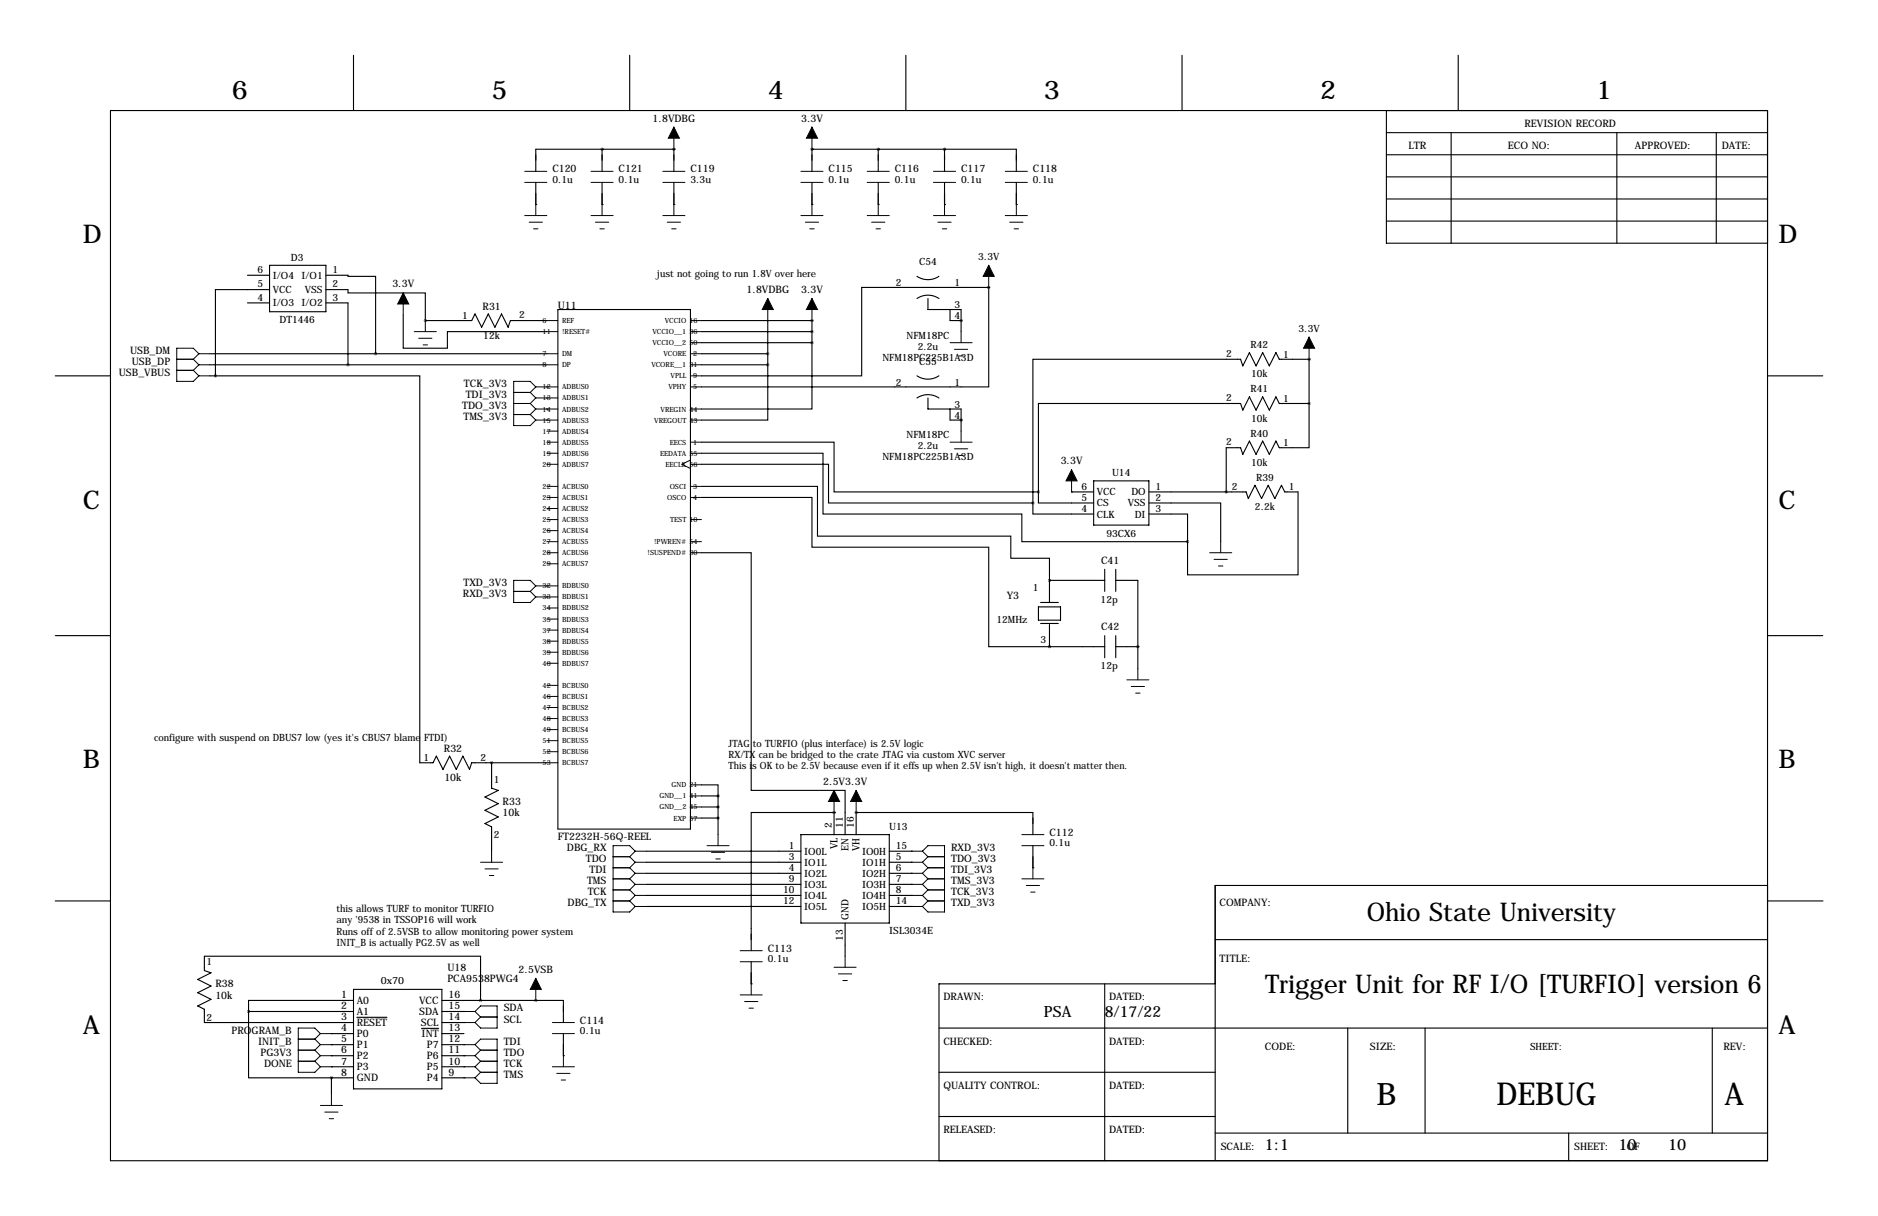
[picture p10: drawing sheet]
<svg xmlns="http://www.w3.org/2000/svg" width="432mm" height="279mm" viewBox="0 0 432 279" stroke-linecap="round" stroke-linejoin="round" font-family="sans-serif">
<g fill="none" stroke="#000" stroke-width=".25">
<path d="M81.3 12.7v12.7M144.8 12.7v12.7M208.3 12.7v12.7M271.8 12.7v12.7M335.3 12.7v12.7M25.4 25.4h381v241.3h-381zM138.4 34.3h.1M138.4 34.3v5.1M154.9 34.3h.1M154.9 34.3v5.1M154.9 34.3h-31.7v5.1M186.7 34.3h.1"/>
<path d="M186.7 34.3v5.1M186.7 34.3h47v5.1M201.9 34.3h.1M201.9 34.3v5.1M217.2 34.3h.1M217.2 34.3v5.1M318.8 30.5h87.6M318.8 35.6h87.6M318.8 25.4v30.5h87.6M333.7 30.5v25.4M371.8 30.5v25.4M394.6 30.5v25.4"/>
<path d="M123.2 47h.1M123.2 41.9v5.1M138.4 47h.1M138.4 41.9v5.1M154.9 47h.1M154.9 41.9v5.1M186.7 47h.1M186.7 41.9v5.1M201.9 47h.1M201.9 41.9v5.1M217.2 47h.1M217.2 41.9v5.1"/>
<path d="M233.7 47h.1M233.7 41.9v5.1M318.8 45.7h87.6M318.8 50.8h87.6M318.8 40.6h87.6M56.9 63.2h5.1M56.9 69.6h5.1M62 66.5h-12.5v19.9M62 61h12.9v10.6h-12.9zM74.9 63.2h5.1v.3h6.4v17.8M74.9 66.5h5.1v.8h17.8v6.4M74.9 69.6h5.1v14.2"/>
<path d="M92.7 72.4v7.6h10.2v-3.8h22.8M97.8 73.7h.1M97.8 73.7h10.7l.7-1.6 1.5 3.1 1.6-3.1 1.5 3.1 1.5-3.1 1.5 3.1 .5-1.5h8.4M128.3 71.1h30.4v119.4h-30.4zM161.3 73.7h25.4M161.3 76.2h25.4M161.3 78.7h25.4M176.5 73.7v10.1M186.7 73.7h.1M186.7 78.7v15.3h-25.4M186.7 73.7v5M210.8 63.5a4.5 4.5 0 0 0 5.1 0"/>
<path d="M210.8 68.6a4.5 4.5 0 0 1 5.1 0M213.4 68.6v2.5h7.6v5.1M218.4 71.1v2.6h2.6M221 73.7h.1M227.3 66h-29.2v20.4h-36.8M227.3 66v22.9h-66M227.3 66h.1M12.7 86.4h12.7M48.3 86.4h1.2M48.3 83.8h77.4M48.3 81.3h77.4M49.5 86.4h47v88.9h3.1l.7-1.6 1.6 3.1 1.5-3.1 1.5 3.1 1.5-3.1 1.5 3.1 .6-1.5h17.2"/>
<path d="M125.7 88.9h.1M125.7 91.4h.1M125.7 94h.1M125.7 96.5h.1M161.3 81.3h15.2M161.3 83.8h15.2M176.5 83.8v12.7h-15.2M210.8 86.3a4.5 4.5 0 0 0 5.1 0M210.8 91.5a4.5 4.5 0 0 1 5.1 0M213.4 91.4v2.6h7.6v5.1M218.4 94v2.5h2.6M221 96.5h.1"/>
<path d="M301 92.7h-6.9l-.7-1.5-1.6 3-1.5-3-1.5 3-1.5-3-1.5 3-.6-1.5h-46.4v20.3M301 82.5h-6.9l-.7-1.5-1.6 3.1-1.5-3.1-1.5 3.1-1.5-3.1-1.5 3.1-.6-1.6h-47.7v33.1M301 92.7v10.2h-6.9l-.7-1.6-1.6 3.1-1.5-3.1-1.5 3.1-1.5-3.1-1.5 3.1-.6-1.5h-3.3v10.1M301 82.5h.1M301 82.5v10.2M406.4 86.4h12.7M161.3 106.7h29.2v8.9h47M161.3 114.3h25.4v11.4h40.6v22.9h14M161.3 101.6h30.5v11.4h47M161.3 104.1h27.9v14h45.7v6.4h38.1M161.3 111.8h26.7v11.4h44.4v5.1h8.9v5M237.5 115.6v2.5h14"/>
<path d="M238.8 113v2.6h12.7M246.4 113h.1M246.4 113h5.1M251.5 110.5h12.7v10.2h-12.7zM264.2 115.6h16.5v8.9M264.2 118.1h8.8v6.4M264.2 113h22.3l.5 1.6 1.5-3.1 1.6 3.1 1.5-3.1 1.5 3.1 1.5-3.1 .8 1.5h3v19.1h-25.4v-7.6M125.7 134.6h.1M125.7 137.2h.1M161.3 127h11.4v54.6h21.6v10.2M238.8 139.4h5v3.1h-5zM239.3 138.4h4"/>
<path d="M241.3 133.3h.1M241.3 133.3v5.1M241.3 133.3h12.7M254 130.8v5.1M256.5 133.3h5.1v20.4M256.5 130.8v5.1M12.7 146h12.7M239.3 143.3h4M241.3 148.6h.1M241.3 143.5v5.1M241.3 148.6h12.7M254 146v5.1"/>
<path d="M256.5 146v5.1M256.5 148.6h5.1M261.6 148.6h.1M406.4 146h12.7M113 175.3v5.8l1.6 .5-3.1 1.5 3.1 1.6-3.1 1.5 3.1 1.5-3.1 1.5 1.5 .8v5.6M148.6 195.6h35.5M148.6 198.1h35.5M161.3 180.3h3.8v2.6M161.3 188h3.8M161.3 185.4h3.8M161.3 182.9h3.8M165.1 182.9v8.9"/>
<path d="M184.1 191.8h20.4v20.3h-20.4zM191.8 186.7h.1M191.8 186.7h-19.1v31.7M191.8 186.7v5.1M196.8 186.7h.1M196.8 186.7v5.1M196.8 186.7h40.7v5.1M204.5 195.6h5M204.5 198.1h5M209.5 195.6h.1M209.5 198.1h.1M237.5 199.4h.1"/>
<path d="M237.5 194.3v5.1M12.7 207h12.7M148.6 200.7h35.5M148.6 203.2h35.5M148.6 205.7h35.5M148.6 208.3h35.5M194.3 212.1v7.6M204.5 200.7h5M204.5 203.2h5M204.5 205.7h5M204.5 208.3h5M209.5 208.3h.1"/>
<path d="M209.5 200.7h.1M209.5 203.2h.1M209.5 205.7h.1M279.4 215.9h127M406.4 203.5h-127v63.2M406.5 207h12.7M57.1 232.4v15.2h19.1M57.1 232.4h24.2M76.2 237.5h.1M76.2 237.5h5.1M81.3 229.9h-24.2v2.5M81.3 227.3h20.3v22.9h-20.3z"/>
<path d="M82 233.7h7M96.9 236.3h4M101.6 229.9h27.9v5M101.6 232.4h5.1M101.6 234.9h5.1M101.6 237.5h5.1M106.7 232.4h.1M106.7 234.9h.1M110.5 229.9v-10.2h-63.5v3.3l1.5 .5-3 1.5 3 1.6-3 1.5 3 1.5-3 1.5 1.5 .8v3h34.3M123.2 229.9h.1M129.5 237.5v5.1M172.7 226.1h.1"/>
<path d="M172.7 221v5.1M215.9 236.2h190.5M254 226.1v40.6M279.4 226.1h-63.5v40.6M309.9 236.2v24.1M327.7 236.2v24.1M393.7 236.2v24.1M76.2 247.6h.1M76.2 240h.1M76.2 242.6h.1M76.2 245.1h.1M76.2 240h5.1"/>
<path d="M76.2 242.6h5.1M76.2 245.1h5.1M76.2 247.6h5.1M76.2 247.6v3.9M101.6 240h5.1M101.6 242.6h5.1M101.6 245.1h5.1M101.6 247.6h5.1M106.7 247.6h.1M106.7 245.1h.1M106.7 242.6h.1M106.7 240h.1"/>
<path d="M129.5 242.6h.1M215.9 246.4h63.5M215.9 256.5h63.5M279.4 260.3h127M360.7 260.3v6.4"/>
</g>
<g fill="none" stroke="#000" stroke-width=".23">
<path d="M120.6 39.4h5.1M135.9 39.4h5.1M152.4 39.4h5.1M154.9 29.2v5.1M184.1 39.4h5.1M186.7 29.2v5.1M199.4 39.4h5.1M214.6 39.4h5.1M231.1 39.4h5.1M120.6 41.9h5.1M120.6 49.5h5.1M121.7 51.1h3"/>
<path d="M122.7 52.6h1M123.2 47v2.5M135.9 41.9h5.1M135.9 49.5h5.1M136.9 51.1h3.1M137.9 52.6h1M138.4 47v2.5M152.4 41.9h5.1M152.4 49.5h5.1M153.4 51.1h3.1M154.4 52.6h1M154.9 47v2.5"/>
<path d="M184.1 41.9h5.1M184.1 49.5h5.1M185.2 51.1h3M186.2 52.6h1M186.7 47v2.5M199.4 41.9h5.1M199.4 49.5h5.1M200.4 51.1h3.1M201.4 52.6h1M201.9 47v2.5M214.6 41.9h5.1M214.6 49.5h5.1"/>
<path d="M215.6 51.1h3.1M216.7 52.6h1M217.2 47v2.5M231.1 41.9h5.1M231.1 49.5h5.1M232.2 51.1h3M233.2 52.6h1M233.7 47v2.5M92.7 67.3v5.1M95.2 76.2h5.1M96.3 77.7h3M97.3 79.2h1"/>
<path d="M97.8 73.7v2.5M125.7 76.2h2.6M125.7 73.7h2.6M158.7 76.2h2.6M158.7 73.7h2.6M158.7 78.7h2.6M176.5 68.6v5.1M186.7 68.6v5.1M218.4 78.7h5.1M221 76.2v2.5M227.3 61v5M301 77.5v5"/>
<path d="M40.6 85.1h3.8M40.6 82.5h3.8M44.4 85.1l1.3 1.3M44.4 82.5l1.3 1.3M45.7 81.3h2.6M45.7 83.8h2.6M45.7 86.4h2.6M45.7 81.3l-1.3-1.3h-3.8v7.6h3.8l1.3-1.2M45.7 81.3l-1.3 1.2M45.7 83.8l-1.3 1.3M118.1 90.2h3.8M118.1 92.7h3.8"/>
<path d="M118.1 95.2h3.8M121.9 90.2l1.3 1.2M121.9 92.7l1.3 1.3M121.9 95.2l1.3 1.3M123.2 88.9h5.1M123.2 91.4h5.1M123.2 94h5.1M123.2 96.5h5.1M123.2 88.9l-1.3 1.3M123.2 88.9l-1.3-1.3h-3.8v10.2h3.8l1.3-1.3M123.2 91.4l-1.3 1.3M123.2 94l-1.3 1.2"/>
<path d="M125.7 99.1h2.6M125.7 81.3h2.6M125.7 83.8h2.6M158.7 88.9h2.6M158.7 94h2.6M158.7 96.5h2.6M158.7 81.3h2.6M158.7 83.8h2.6M158.7 86.4h2.6M219.5 80.3h3M220.5 81.8h1M221 99.1v2.5"/>
<path d="M125.7 111.8h2.6M125.7 114.3h2.6M125.7 116.8h2.6M125.7 119.4h2.6M125.7 101.6h2.6M125.7 104.1h2.6M125.7 106.7h2.6M158.7 111.8h2.6M158.7 114.3h2.6M158.7 119.4h2.6M158.7 101.6h2.6M158.7 104.1h2.6"/>
<path d="M158.7 106.7h2.6M158.7 105.7l-1.9 1 1.9 .9M218.4 101.6h5.1M219.5 103.1h3M220.5 104.6h1M246.4 107.9v5.1M118.1 135.9h3.8M121.9 135.9l1.3 1.3M123.2 134.6h5.1M123.2 137.2h5.1M123.2 134.6l-1.3-1.3h-3.8v5.1h3.8l1.3-1.2M123.2 134.6l-1.3 1.3"/>
<path d="M125.7 124.5h2.6M125.7 127h2.6M125.7 121.9h2.6M125.7 129.5h2.6M125.7 139.7h2.6M158.7 124.5h2.6M158.7 127h2.6M278.1 127h5.1M279.1 128.5h3.1M280.2 130h1M280.7 124.5v2.5M125.7 157.5h2.6"/>
<path d="M125.7 142.2h2.6M125.7 144.8h2.6M125.7 147.3h2.6M125.7 149.9h2.6M125.7 152.4h2.6M259.1 156.2h5.1M260.1 157.7h3M261.1 159.3h1M261.6 153.7v2.5M125.7 160h2.6M125.7 162.6h2.6M125.7 165.1h2.6"/>
<path d="M125.7 167.6h2.6M125.7 170.2h2.6M125.7 172.7h2.6M125.7 175.3h2.6M110.5 198.1h5.1M111.5 199.6h3.1M113 195.6v2.5M141 196.8h3.8M141 199.4h3.8M144.8 196.8l1.2 1.3M144.8 199.4l1.2 1.3M146 195.6l-1.2-1.3h-3.8v15.2h3.8l1.2-1.2"/>
<path d="M146 195.6h2.6M146 198.1h2.6M146 198.1l-1.2 1.3M146 195.6l-1.2 1.2M158.7 188h2.6M158.7 180.3h2.6M158.7 182.9h2.6M158.7 185.4h2.6M162.6 194.3h5M163.6 195.8h3M164.6 197.4h1M165.1 191.8v2.5"/>
<path d="M191.8 181.6v5.1M196.8 181.6v5.1M209.5 195.6h2.6M209.5 198.1h2.6M212.1 195.6l1.3-1.3h3.8v15.2h-3.8l-1.3-1.2M212.1 195.6l1.3 1.2M212.1 198.1l1.3 1.3M213.4 196.8h3.8M213.4 199.4h3.8M213.4 196.8l-1.3 1.3M213.4 199.4l-1.3 1.3M234.9 191.8h5.1"/>
<path d="M234.9 194.3h5.1M237.5 199.4v2.5M112.5 201.2h1M141 207h3.8M141 201.9h3.8M141 204.5h3.8M144.8 204.5l1.2 1.2M144.8 201.9l1.2 1.3M144.8 207l1.2 1.3M146 208.3h2.6M146 200.7h2.6M146 200.7l-1.2 1.2"/>
<path d="M146 205.7h2.6M146 205.7l-1.2 1.3M146 203.2h2.6M146 203.2l-1.2 1.3M170.2 218.4h5.1M194.3 219.7v2.5M209.5 208.3h2.6M209.5 200.7h2.6M209.5 205.7h2.6M209.5 203.2h2.6M212.1 200.7l1.3 1.2M212.1 203.2l1.3 1.3"/>
<path d="M212.1 205.7l1.3 1.3M213.4 207h3.8M213.4 207l-1.3 1.3M213.4 201.9h3.8M213.4 204.5h3.8M213.4 201.9l-1.3 1.3M213.4 204.5l-1.3 1.2M234.9 201.9h5.1M236 203.5h3M237 205h1M68.6 238.8h3.8M72.4 238.8l1.3 1.2"/>
<path d="M73.7 237.5h2.5M73.7 237.5l-1.3-1.3h-3.8v10.2h3.8l1.3-1.3M73.7 237.5l-1.3 1.3M106.7 234.9h2.5M106.7 232.4h2.5M109.2 232.4l1.3-1.3h3.8v5.1h-3.8l-1.3-1.3M109.2 232.4l1.3 1.3M110.5 233.7l-1.3 1.2M110.5 233.7h3.8M123.2 224.8v5.1M127 234.9h5.1M127 237.5h5.1"/>
<path d="M170.2 221h5.1M170.2 228.6h5.1M171.2 230.1h3M172.2 231.6h1M172.7 226.1v2.5M191.8 222.2h5M192.8 223.8h3M193.8 225.3h1M68.6 241.3h3.8M68.6 243.8h3.8M72.4 241.3l1.3 1.3M72.4 243.8l1.3 1.3"/>
<path d="M73.7 254h5M73.7 240h2.5M73.7 240l-1.3 1.3M73.7 242.6h2.5M73.7 242.6l-1.3 1.2M73.7 245.1h2.5M74.7 255.5h3M75.7 257h1M76.2 251.5v2.5M106.7 240h2.5M106.7 242.6h2.5M106.7 245.1h2.5"/>
<path d="M106.7 247.6h2.5M109.2 240l1.3-1.2h3.8v10.1h-3.8l-1.3-1.3M109.2 245.1l1.3 1.3M109.2 242.6l1.3 1.2M109.2 240l1.3 1.3M110.5 241.3l-1.3 1.3M110.5 241.3h3.8M110.5 243.8h3.8M110.5 246.4h3.8M110.5 246.4l-1.3 1.2M110.5 243.8l-1.3 1.3M127 245.1h5.1"/>
<path d="M128 246.6h3.1M129 248.2h1M129.5 242.6v2.5"/>
</g>
<path d="M154.9 29.2l1.3 2.6h-2.5zM186.7 29.2l1.3 2.6h-2.6zM92.7 67.3l1.3 2.5h-2.6zM176.5 68.6l1.3 2.5h-2.5zM186.7 68.6l1.3 2.5h-2.6zM227.3 61l1.3 2.5h-2.5zM301 77.5l1.3 2.5h-2.6zM246.4 107.9l1.2 2.6h-2.5zM191.8 181.6l1.2 2.5h-2.5zM196.8 181.6l1.3 2.5h-2.5zM123.2 224.8l1.3 2.5h-2.6z" fill="#000" stroke="#000" stroke-width=".23"/>
<path d="M176.5 81.3a.05 .05 0 0 0 .1 0 .05 .05 0 0 0-.1 0zM176.5 83.8a.05 .05 0 0 0 .1 0 .05 .05 0 0 0-.1 0zM113 175.3a.05 .05 0 0 0 .1 0 .05 .05 0 0 0-.1 0zM273 124.5a.05 .05 0 0 0 .1 0 .05 .05 0 0 0-.1 0zM281.9 113a.05 .05 0 0 0 .1 0 .05 .05 0 0 0-.1 0zM238.7 113a.05 .05 0 0 0 .1 0 .05 .05 0 0 0-.1 0zM227.3 66a.05 .05 0 0 0 .1 0 .05 .05 0 0 0-.1 0zM49.5 86.4a.05 .05 0 0 0 .1 0 .05 .05 0 0 0-.1 0zM86.3 81.3a.05 .05 0 0 0 .1 0 .05 .05 0 0 0-.1 0zM57.1 232.4a.05 .05 0 0 0 .1 0 .05 .05 0 0 0-.1 0zM196.8 186.7a.05 .05 0 0 0 .1 0 .05 .05 0 0 0-.1 0zM217.1 34.3a.05 .05 0 0 0 .1 0 .05 .05 0 0 0-.1 0zM201.9 34.3a.05 .05 0 0 0 .1 0 .05 .05 0 0 0-.1 0zM154.9 34.3a.05 .05 0 0 0 .1 0 .05 .05 0 0 0-.1 0zM138.4 34.3a.05 .05 0 0 0 .1 0 .05 .05 0 0 0-.1 0zM191.7 186.7a.05 .05 0 0 0 .1 0 .05 .05 0 0 0-.1 0z" fill="#000" stroke="#000" stroke-width=".63"/>
<text font-size="7.3" x="344.1" y="254">DEBUG</text>
<g font-size="7.1">
<text x="316.5" y="254">B</text>
<text x="396.5" y="254">A</text>
</g>
<g font-size="5.9">
<text x="53.3" y="22.9">6</text>
<text x="113" y="22.9">5</text>
<text x="176.5" y="22.9">4</text>
<text x="240" y="22.9">3</text>
<text x="303.5" y="22.9">2</text>
<text x="367" y="22.9">1</text>
<text x="19" y="55.9">D</text>
<text x="408.9" y="55.9">D</text>
<text x="19" y="116.8">C</text>
<text x="408.9" y="116.8">C</text>
<text x="19" y="176.5">B</text>
<text x="408.9" y="176.5">B</text>
<text x="314.2" y="211.6">Ohio State University</text>
<text x="290.9" y="228.1">Trigger Unit for RF I/O [TURFIO] version 6</text>
<text x="19" y="237.5">A</text>
<text x="408.9" y="237.5">A</text>
</g>
<g font-size="3.6">
<text x="240" y="233.7">PSA</text>
<text x="254" y="233.7">8/17/22</text>
<text x="290.8" y="264.1">1:1</text>
<text x="372.1" y="264.1">10</text>
<text x="383.5" y="264.1">10</text>
</g>
<g font-size="2.4">
<text x="150.1" y="27.9">1.8VDBG</text>
<text x="184.2" y="27.9">3.3V</text>
<text x="350.5" y="29.2">REVISION RECORD</text>
<text x="323.8" y="34.3">LTR</text>
<text x="346.7" y="34.3">ECO NO:</text>
<text x="375.9" y="34.3">APPROVED:</text>
<text x="395.9" y="34.3">DATE:</text>
<text x="127" y="39.6">C120</text>
<text x="142.2" y="39.6">C121</text>
<text x="158.7" y="39.6">C119</text>
<text x="190.5" y="39.6">C115</text>
<text x="205.7" y="39.6">C116</text>
<text x="221" y="39.6">C117</text>
<text x="237.5" y="39.6">C118</text>
<text x="90.2" y="66">3.3V</text>
<text x="110.9" y="71.1">R31</text>
<text x="128.3" y="71">U11</text>
<text x="171.7" y="67.3">1.8VDBG</text>
<text x="184.2" y="67.3">3.3V</text>
<text x="29.9" y="81.3">USB_DM</text>
<text x="30.3" y="83.8">USB_DP</text>
<text x="27.3" y="86.4">USB_VBUS</text>
<text x="106.7" y="88.9">TCK_3V3</text>
<text x="106.3" y="94">TDO_3V3</text>
<text x="107.1" y="91.4">TDI_3V3</text>
<text x="106.6" y="96.5">TMS_3V3</text>
<text x="243.9" y="106.7">3.3V</text>
<text x="253.2" y="129.5">C41</text>
<text x="106.4" y="137.2">RXD_3V3</text>
<text x="106.6" y="134.6">TXD_3V3</text>
<text x="231.5" y="137.7">Y3</text>
<text x="253.2" y="144.8">C42</text>
<text x="102.1" y="172.7">R32</text>
<text x="102.2" y="179.5">10k</text>
<text x="115.6" y="184.9">R33</text>
<text x="189.3" y="180.3">2.5V3.3V</text>
<text x="115.6" y="187.6">10k</text>
<text x="128.3" y="193">FT2232H-56Q-REEL</text>
<text x="130.4" y="195.6">DBG_RX</text>
<text x="218.7" y="195.6">RXD_3V3</text>
<text x="241.3" y="192">C112</text>
<text x="134.7" y="198.1">TDO</text>
<text x="135" y="203.2">TMS</text>
<text x="135.5" y="200.7">TDI</text>
<text x="218.7" y="198.1">TDO_3V3</text>
<text x="218.7" y="200.7">TDI_3V3</text>
<text x="218.7" y="203.2">TMS_3V3</text>
<text x="130.5" y="208.3">DBG_TX</text>
<text x="135.1" y="205.7">TCK</text>
<text x="218.7" y="208.3">TXD_3V3</text>
<text x="218.7" y="205.7">TCK_3V3</text>
<text x="280.4" y="208.3">COMPANY:</text>
<text x="176.5" y="218.7">C113</text>
<text x="280.4" y="221">TITLE:</text>
<text x="49.5" y="226.8">R38</text>
<text x="102.9" y="223.1">U18</text>
<text x="102.9" y="225.6">PCA9538PWG4</text>
<text x="119.3" y="223.5">2.5VSB</text>
<text x="49.5" y="229.5">10k</text>
<text x="78.4" y="229.4">1</text>
<text x="78.4" y="231.9">2</text>
<text x="82" y="230.7">A0</text>
<text x="82" y="233.2">A1</text>
<text x="96.4" y="230.7">VCC</text>
<text x="96.4" y="233.2">SDA</text>
<text x="103.1" y="229.4">16</text>
<text x="103.1" y="231.9">15</text>
<text x="115.8" y="232.4">SDA</text>
<text x="216.9" y="229.9">DRAWN:</text>
<text x="255" y="229.9">DATED:</text>
<text x="53.2" y="237.5">PROGRAM_B</text>
<text x="78.4" y="234.4">3</text>
<text x="78.4" y="237">4</text>
<text x="78.4" y="239.5">5</text>
<text x="82" y="235.8">RESET</text>
<text x="82" y="238.3">P0</text>
<text x="96.8" y="235.8">SCL</text>
<text x="96.9" y="238.3">INT</text>
<text x="103.1" y="234.4">14</text>
<text x="103.1" y="237">13</text>
<text x="103.1" y="239.5">12</text>
<text x="115.8" y="234.9">SCL</text>
<text x="133.3" y="235.2">C114</text>
<text x="59.3" y="240">INIT_B</text>
<text x="59.9" y="242.6">PG3V3</text>
<text x="60.7" y="245.1">DONE</text>
<text x="78.4" y="242.1">6</text>
<text x="78.4" y="244.6">7</text>
<text x="82" y="240.9">P1</text>
<text x="82" y="243.4">P2</text>
<text x="82" y="245.9">P3</text>
<text x="98.1" y="240.9">P7</text>
<text x="98.1" y="243.4">P6</text>
<text x="98.1" y="245.9">P5</text>
<text x="103.1" y="242.1">11</text>
<text x="103.1" y="244.6">10</text>
<text x="115.8" y="245.1">TCK</text>
<text x="115.8" y="242.6">TDO</text>
<text x="115.8" y="240">TDI</text>
<text x="216.9" y="240">CHECKED:</text>
<text x="255" y="240">DATED:</text>
<text x="290.8" y="241.3">CODE:</text>
<text x="315" y="241.3">SIZE:</text>
<text x="396.2" y="241.3">REV:</text>
<text x="78.4" y="247.1">8</text>
<text x="82" y="248.5">GND</text>
<text x="98.1" y="248.5">P4</text>
<text x="103.1" y="247.1">9</text>
<text x="115.8" y="247.6">TMS</text>
<text x="216.9" y="250.2">QUALITY CONTROL:</text>
<text x="255" y="250.2">DATED:</text>
<text x="216.9" y="260.3">RELEASED:</text>
<text x="255" y="260.3">DATED:</text>
<text x="280.7" y="264.2">SCALE:</text>
<text x="361.9" y="264.2">SHEET:</text>
<text x="374" y="264.2">OF</text>
</g>
<g font-size="2.3">
<text x="127" y="42">0.1u</text>
<text x="142.2" y="42">0.1u</text>
<text x="158.7" y="42">3.3u</text>
<text x="190.5" y="42">0.1u</text>
<text x="205.7" y="42">0.1u</text>
<text x="221" y="42">0.1u</text>
<text x="237.5" y="42">0.1u</text>
<text x="66.9" y="59.9">D3</text>
<text x="224.9" y="59.7">3.3V</text>
<text x="59.2" y="62.7">6</text>
<text x="62.7" y="64.1">I/O4</text>
<text x="69.3" y="64.1">I/O1</text>
<text x="76.5" y="62.7">1</text>
<text x="151" y="63.6">just not going to run 1.8V over here</text>
<text x="206" y="65.8">2</text>
<text x="211.3" y="61">C54</text>
<text x="219.5" y="65.8">1</text>
<text x="59.2" y="66">5</text>
<text x="59.2" y="69.1">4</text>
<text x="62.7" y="67.4">VCC</text>
<text x="62.7" y="70.4">I/O3</text>
<text x="69.3" y="70.4">I/O2</text>
<text x="70.1" y="67.4">VSS</text>
<text x="76.5" y="66">2</text>
<text x="76.5" y="69.1">3</text>
<text x="219.5" y="70.9">3</text>
<text x="64.3" y="74.3">DT1446</text>
<text x="106.3" y="73.3">1</text>
<text x="111.1" y="77.8">12k</text>
<text x="119.4" y="73.2">2</text>
<text x="208.4" y="77.8">NFM18PC</text>
<text x="219.5" y="73.4">4</text>
<text x="298.6" y="76.2">3.3V</text>
<text x="202.9" y="82.9">NFM18PC225B1A3D</text>
<text x="211" y="80.4">2.2u</text>
<text x="211.3" y="83.8">C55</text>
<text x="281.9" y="82">2</text>
<text x="287.5" y="80">R42</text>
<text x="295" y="82.1">1</text>
<text x="206" y="88.6">2</text>
<text x="219.5" y="88.6">1</text>
<text x="287.7" y="86.7">10k</text>
<text x="219.5" y="93.7">3</text>
<text x="281.9" y="92.2">2</text>
<text x="287.5" y="90.2">R41</text>
<text x="295" y="92.3">1</text>
<text x="208.4" y="100.7">NFM18PC</text>
<text x="219.5" y="96.3">4</text>
<text x="287.5" y="100.3">R40</text>
<text x="287.7" y="96.9">10k</text>
<text x="202.9" y="105.8">NFM18PC225B1A3D</text>
<text x="211" y="103.2">2.2u</text>
<text x="281.9" y="102.4">2</text>
<text x="287.7" y="107">10k</text>
<text x="295" y="102.5">1</text>
<text x="248.7" y="112.5">6</text>
<text x="252.2" y="113.8">VCC</text>
<text x="255.7" y="109.5">U14</text>
<text x="260.1" y="113.8">DO</text>
<text x="265.7" y="112.5">1</text>
<text x="283.2" y="112.5">2</text>
<text x="288.8" y="110.5">R39</text>
<text x="296.3" y="112.6">1</text>
<text x="248.7" y="115.1">5</text>
<text x="248.7" y="117.6">4</text>
<text x="252.2" y="116.4">CS</text>
<text x="252.2" y="118.9">CLK</text>
<text x="259.3" y="116.4">VSS</text>
<text x="260.9" y="118.9">DI</text>
<text x="265.7" y="115.1">2</text>
<text x="265.7" y="117.6">3</text>
<text x="288.5" y="117.2">2.2k</text>
<text x="254.4" y="123.3">93CX6</text>
<text x="237.5" y="135.9">1</text>
<text x="229.1" y="143.1">12MHz</text>
<text x="253.1" y="138.5">12p</text>
<text x="239.3" y="147.7">3</text>
<text x="253.1" y="153.8">12p</text>
<text x="35.5" y="170.3">configure with suspend on DBUS7 low (yes it's CBUS7 blame FTDI)</text>
<text x="167.5" y="171.6">JTAG to TURFIO (plus interface) is 2.5V logic</text>
<text x="97.4" y="174.9">1</text>
<text x="110.5" y="174.8">2</text>
<text x="113.5" y="179.8">1</text>
<text x="167.5" y="174.1">RX/TX can be bridged to the crate JTAG via custom XVC server</text>
<text x="167.5" y="176.6">This is OK to be 2.5V because even if it effs up when 2.5V isn't high, it doesn't matter then.</text>
<text x="191.3" y="190.2" transform="rotate(-90 191.3 190.2)">2</text>
<text x="193.8" y="190.2" transform="rotate(-90 193.8 190.2)">11</text>
<text x="196.3" y="190.2" transform="rotate(-90 196.3 190.2)">16</text>
<text x="204.5" y="190.8">U13</text>
<text x="113.5" y="192.6">2</text>
<text x="181.4" y="195.1">1</text>
<text x="181.4" y="197.6">3</text>
<text x="184.9" y="196.4">IO0L</text>
<text x="192.6" y="195.1" transform="rotate(-90 192.6 195.1)">VL</text>
<text x="195.1" y="195.4" transform="rotate(-90 195.1 195.4)">EN</text>
<text x="197.7" y="195.5" transform="rotate(-90 197.7 195.5)">VH</text>
<text x="198.2" y="196.4">IO0H</text>
<text x="206" y="195.1">15</text>
<text x="206" y="197.6">5</text>
<text x="241.3" y="194.4">0.1u</text>
<text x="181.4" y="200.2">4</text>
<text x="181.4" y="202.7">9</text>
<text x="184.9" y="198.9">IO1L</text>
<text x="184.9" y="201.5">IO2L</text>
<text x="198.2" y="198.9">IO1H</text>
<text x="198.2" y="201.5">IO2H</text>
<text x="206" y="200.2">6</text>
<text x="206" y="202.7">7</text>
<text x="77.4" y="209.7">this allows TURF to monitor TURFIO</text>
<text x="180" y="205.2">10</text>
<text x="180" y="207.8">12</text>
<text x="184.9" y="204">IO3L</text>
<text x="184.9" y="206.5">IO4L</text>
<text x="184.9" y="209.1">IO5L</text>
<text x="198.2" y="204">IO3H</text>
<text x="198.2" y="206.5">IO4H</text>
<text x="198.2" y="209.1">IO5H</text>
<text x="206" y="205.2">8</text>
<text x="206" y="207.8">14</text>
<text x="77.4" y="212.2">any '9538 in TSSOP16 will work</text>
<text x="77.4" y="214.7">Runs off of 2.5VSB to allow monitoring power system</text>
<text x="195.1" y="211.3" transform="rotate(-90 195.1 211.3)">GND</text>
<text x="204.5" y="214.7">ISL3034E</text>
<text x="47.5" y="221.7">1</text>
<text x="77.4" y="217.3">INIT_B is actually PG2.5V as well</text>
<text x="176.5" y="221.1">0.1u</text>
<text x="193.8" y="216.2" transform="rotate(-90 193.8 216.2)">13</text>
<text x="87.5" y="226.2">0x70</text>
<text x="47.5" y="234.5">2</text>
<text x="133.3" y="237.6">0.1u</text>
<text x="351.8" y="241.3">SHEET:</text>
</g>
<g font-size="1.6">
<text x="124.8" y="76.8">11</text>
<text x="124.8" y="74.2">6</text>
<text x="129.2" y="76.8">!RESET#</text>
<text x="129.2" y="74.2">REF</text>
<text x="150" y="76.8">VCCIO__1</text>
<text x="152.9" y="74.2">VCCIO 16</text>
<text x="158.5" y="76.8">36</text>
<text x="124.8" y="81.9">7</text>
<text x="129.2" y="81.9">DM</text>
<text x="150" y="79.3">VCCIO__2</text>
<text x="152.6" y="81.9">VCORE</text>
<text x="158.5" y="79.3">50</text>
<text x="159.4" y="81.9">2</text>
<text x="124.8" y="89.5">12</text>
<text x="124.8" y="84.4">8</text>
<text x="129.2" y="89.5">ADBUS0</text>
<text x="129.2" y="84.4">DP</text>
<text x="149.8" y="84.4">VCORE__1</text>
<text x="153.7" y="89.5">VPHY</text>
<text x="154.2" y="86.9">VPLL</text>
<text x="158.5" y="84.4">31</text>
<text x="159.4" y="89.5">5</text>
<text x="159.4" y="86.9">9</text>
<text x="124.8" y="92">13</text>
<text x="124.8" y="94.6">14</text>
<text x="129.2" y="92">ADBUS1</text>
<text x="129.2" y="94.6">ADBUS2</text>
<text x="151.9" y="94.6">VREGIN 44</text>
<text x="124.8" y="97.1">15</text>
<text x="124.8" y="99.6">17</text>
<text x="129.2" y="97.1">ADBUS3</text>
<text x="129.2" y="99.6">ADBUS4</text>
<text x="150.4" y="97.1">VREGOUT 43</text>
<text x="124.8" y="102.2">18</text>
<text x="124.8" y="104.7">19</text>
<text x="124.8" y="107.3">20</text>
<text x="129.2" y="102.2">ADBUS5</text>
<text x="129.2" y="104.7">ADBUS6</text>
<text x="129.2" y="107.3">ADBUS7</text>
<text x="151.8" y="104.7">EEDATA 55</text>
<text x="153" y="107.3">EECLK 56</text>
<text x="154" y="102.2">EECS</text>
<text x="159.4" y="102.2">1</text>
<text x="124.8" y="112.3">22</text>
<text x="129.2" y="112.3">ACBUS0</text>
<text x="154" y="112.3">OSCI</text>
<text x="159.4" y="112.3">3</text>
<text x="124.8" y="114.9">23</text>
<text x="124.8" y="117.4">24</text>
<text x="124.8" y="120">25</text>
<text x="129.2" y="114.9">ACBUS1</text>
<text x="129.2" y="117.4">ACBUS2</text>
<text x="129.2" y="120">ACBUS3</text>
<text x="153.4" y="114.9">OSCO</text>
<text x="154.1" y="120">TEST 10</text>
<text x="159.4" y="114.9">4</text>
<text x="124.8" y="122.5">26</text>
<text x="124.8" y="125">27</text>
<text x="129.2" y="122.5">ACBUS4</text>
<text x="129.2" y="125">ACBUS5</text>
<text x="150.4" y="125">!PWREN# 54</text>
<text x="124.8" y="127.6">28</text>
<text x="124.8" y="130.1">29</text>
<text x="129.2" y="127.6">ACBUS6</text>
<text x="129.2" y="130.1">ACBUS7</text>
<text x="148.9" y="127.6">!SUSPEND# 30</text>
<text x="124.8" y="135.2">32</text>
<text x="124.8" y="137.7">33</text>
<text x="129.2" y="135.2">BDBUS0</text>
<text x="129.2" y="137.7">BDBUS1</text>
<text x="124.8" y="140.3">34</text>
<text x="124.8" y="142.8">35</text>
<text x="129.2" y="140.3">BDBUS2</text>
<text x="129.2" y="142.8">BDBUS3</text>
<text x="124.8" y="145.4">37</text>
<text x="124.8" y="147.9">38</text>
<text x="129.2" y="145.4">BDBUS4</text>
<text x="129.2" y="147.9">BDBUS5</text>
<text x="124.8" y="150.4">39</text>
<text x="124.8" y="153">40</text>
<text x="129.2" y="150.4">BDBUS6</text>
<text x="129.2" y="153">BDBUS7</text>
<text x="124.8" y="158.1">42</text>
<text x="124.8" y="160.6">46</text>
<text x="129.2" y="158.1">BCBUS0</text>
<text x="129.2" y="160.6">BCBUS1</text>
<text x="124.8" y="163.1">47</text>
<text x="124.8" y="165.7">48</text>
<text x="129.2" y="163.1">BCBUS2</text>
<text x="129.2" y="165.7">BCBUS3</text>
<text x="124.8" y="168.2">49</text>
<text x="124.8" y="170.8">51</text>
<text x="124.8" y="173.3">52</text>
<text x="129.2" y="168.2">BCBUS4</text>
<text x="129.2" y="170.8">BCBUS5</text>
<text x="129.2" y="173.3">BCBUS6</text>
<text x="124.8" y="175.8">53</text>
<text x="129.2" y="175.8">BCBUS7</text>
<text x="151.6" y="183.5">GND__1</text>
<text x="151.6" y="186">GND__2</text>
<text x="154.4" y="180.9">GND 21</text>
<text x="158.5" y="183.5">41</text>
<text x="158.5" y="186">45</text>
<text x="154.9" y="188.5">EXP 57</text>
</g>
</svg>
